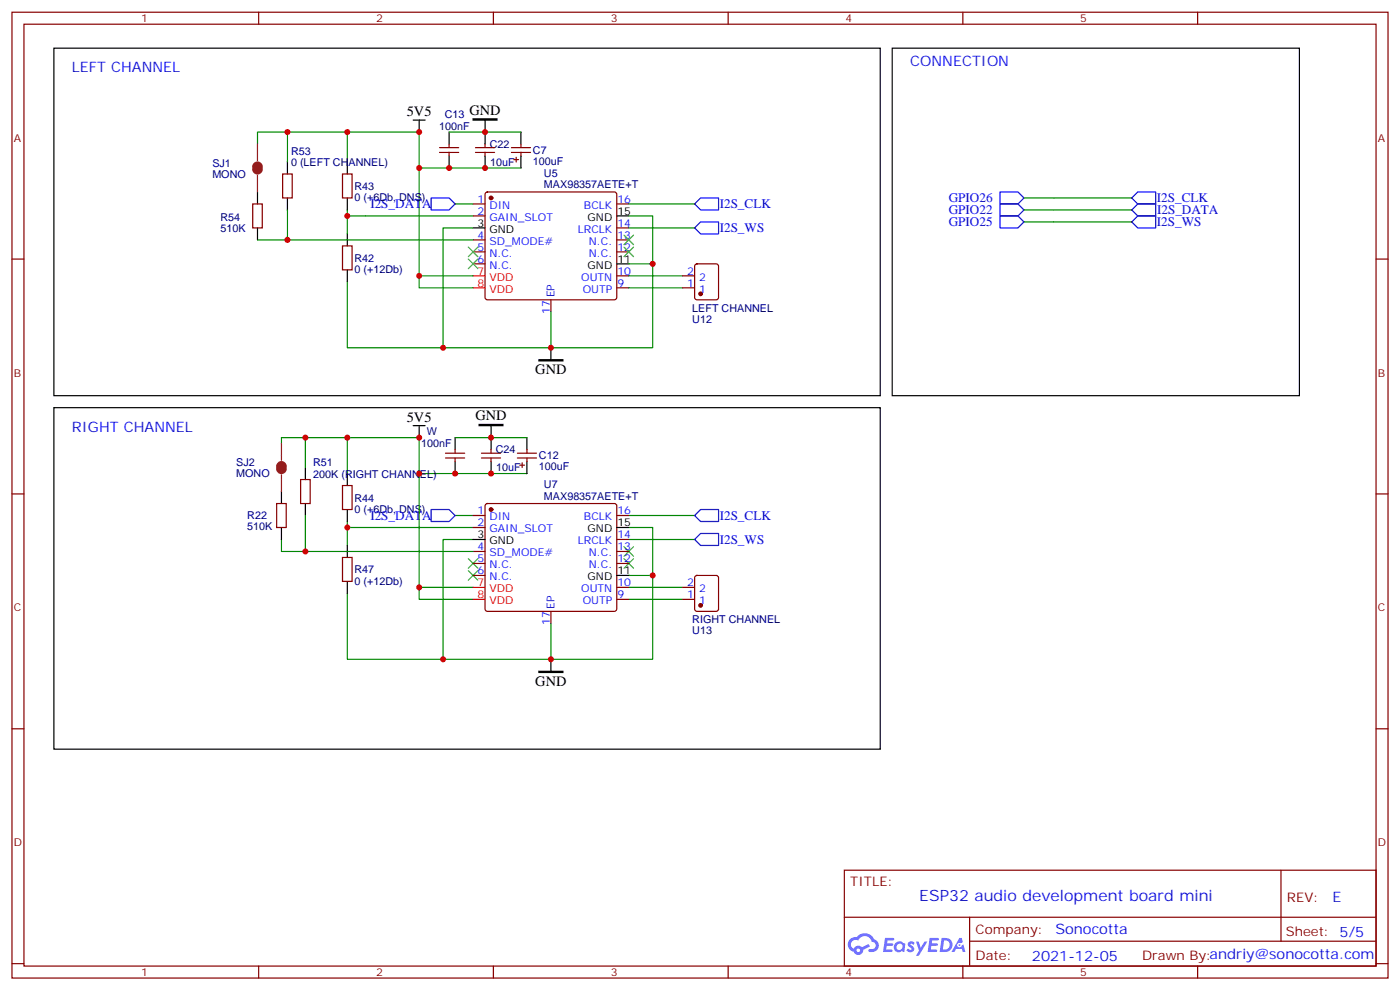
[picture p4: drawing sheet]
<svg xmlns="http://www.w3.org/2000/svg" width="412mm" height="292mm" viewBox="0 0 412 292" stroke-linecap="round" stroke-linejoin="round" font-family="sans-serif">
<g fill="none" stroke="#870000" stroke-width=".35">
<path d="M3.5 3.6h405.4v284.3h-405.4zM7.1 7.1h398.2v277.3h-398.2zM76.2 3.6v3.5M145.3 3.6v3.5M214.5 3.6v3.5M283.6 3.6v3.5M352.8 3.6v3.5M3.5 76.3h3.6M405.3 76.3h3.6M3.5 145.4h3.6M405.3 145.4h3.6M3.5 214.6h3.6"/>
<path d="M405.3 214.6h3.6M248.7 256.2h156.6v28.2h-156.6zM377.3 256.2v20.9M248.7 270h156.5M285.6 277.1h119.6M285.6 270v14.1M3.5 283.7h3.6M76.2 284.4v3.5M145.3 284.4v3.5M214.5 284.4v3.5M283.6 284.4v3.5M352.8 284.4v3.5"/>
<path d="M405.3 283.7h3.6"/>
</g>
<g fill="#5487ff">
<path d="M267.7 277.4a1.22 1.22 0 0 1 1.7 .2l-.4 .6a.47 .47 0 0 0-.3-.4 .47 .47 0 0 0-.5 .2l.1 .2a1.14 1.14 0 0 1 .8 1.8 1.14 1.14 0 0 1-1.9 0l-.2-.2 .5-.6 .7 .4a.29 .29 0 0 0 .3-.2 .29 .29 0 0 0-.2-.3 1.04 1.04 0 0 1-.6-1.7z"/>
<path d="M260.7 276.1h2.4l.3 .2-.2 .5-1.8 .1-.1 .8h1.5l.3 .4-.3 .3h-1.6l-.2 1.1 1.7 .1 .2 .3-.2 .3-2.6 .1z"/>
<path d="M273.8 276.1h2.4l.3 .2-.1 .5-1.8 .1-.2 .8h1.6l.3 .4-.4 .3h-1.6l-.1 1.1 1.7 .1 .2 .3-.2 .3-2.6 .1z"/>
<path d="M282.6 276.1h.7l.3 1.3-.6 .3a.69 .69 0 0 0-1 .3 .69 .69 0 0 0 .4 .9 .69 .69 0 0 0 .9-.6l.5-.2 .6 2.2h-.8l-.2-.9h-1.8l-.5 .9h-.8z"/>
<path d="M269.8 277.2h.8l.6 1.8 1.1-1.8h.9l-2.6 4.2h-.8l.9-1.6z"/>
<path d="M277.4 276.1l-.6 4.2h1.3a2.11 2.11 0 0 0 2.5-2.1 2.11 2.11 0 0 0-2.5-2.1zM278.1 276.8a1.39 1.39 0 0 1 1.7 1.5 1.39 1.39 0 0 1-1.8 1.2h-.3z"/>
<path d="M263.7 277.7a1.54 1.54 0 0 0-.1 2.2 1.54 1.54 0 0 0 2.2 .1l.6 .3 .3-2.3-.2-.3h-.4a1.49 1.49 0 0 0-2.4 0zM264 278.7a.94 .94 0 0 1 1.8 0 .94 .94 0 0 1-1.8 0z"/>
<path d="M250.4 276.5a2.18 2.18 0 0 0 1.1 3.7 1.44 1.44 0 0 0 1.6 .9 1.44 1.44 0 0 0 1.2-1.5l2-1-.5-.7-1.9 1a1.47 1.47 0 0 0-2.4 .4 1.39 1.39 0 0 1-.7-1.9 1.39 1.39 0 0 1 2-.5 2.12 2.12 0 0 1 2.2-1.3 2.12 2.12 0 0 1 1.9 1.7 1.14 1.14 0 0 1 1.1 1.4 1.14 1.14 0 0 1-1.7 .7 .43 .43 0 0 0-.5 .4 .43 .43 0 0 0 .4 .5 1.98 1.98 0 0 0 2.5-1.3 1.98 1.98 0 0 0-1.2-2.5 3.1 3.1 0 0 0-5.3-.7l-.9 .1zM252.3 279.8a.55 .55 0 0 1 1.1 0 .55 .55 0 0 1-1.1 0z"/>
<circle cx="282.6" cy="278.2" r=".26"/>
</g>
<g fill="none" stroke="#870000" stroke-width=".35">
<path d="M83.3 51.2h2.8v7.1h-2.8zM100.9 51.2h2.8v7.1h-2.8zM129.5 44.9h5.6M129.5 43.5h5.6M132.3 42.4v1.1M132.3 44.9v1M140.1 44.9h5.6M140.1 43.5h5.6M142.9 42.4v1.1M142.9 44.9v1M143.1 56.7l.5-.2h37.4l.5 .2 .2 .5v30.4l-.3 .5-.4 .2h-37.4l-.5-.3-.2-.4v-30.4zM150.6 44.9h5.7"/>
<path d="M150.6 43.5h5.7M151.3 47h1.5M152 46.3v1.4M153.5 42.4v1.1M153.5 44.9v1M74.4 60h2.9v7.1h-2.9zM100.9 72.4h2.8v7h-2.8zM139.3 60h3.6M139.3 63.6h3.6M139.3 70.6h3.6M139.3 74.2h3.6M139.3 77.7h3.6"/>
<path d="M181.7 60h3.5M181.7 70.6h3.5M181.7 74.2h3.5M181.7 67.1h3.5M204.8 77.9l.5-.2h5.7l.6 .4 .1 9.5-.5 .6-5.9 .1-.6-.5-.1-9.4zM162.3 88.3v3.5M181.7 84.7h3.5M181.7 81.2h3.5M201.1 84.7h3.5M201.1 81.2h3.5M131.2 134.8h5.7M131.2 133.4h5.7"/>
<path d="M134.1 132.4v1M134.1 134.8v1.1M141.8 134.8h5.7M141.8 133.4h5.7M144.6 132.4v1M144.6 134.8v1.1M152.4 134.8h5.6M152.4 133.4h5.6M153.1 136.9h1.4M153.8 136.2v1.5M155.2 132.4v1M155.2 134.8v1.1"/>
<path d="M81.5 148.2h2.8v7.1h-2.8zM88.5 141.2h2.9v7h-2.9zM100.9 142.9h2.8v7.1h-2.8zM139.3 151.8h3.6M139.3 155.3h3.6M143.1 148.4l.5-.2h37.4l.5 .2 .2 .5v30.4l-.3 .5-.4 .2h-37.4l-.5-.2-.2-.5v-30.4zM181.7 151.8h3.5M181.7 158.8h3.5M100.9 164.1h2.8v7.1h-2.8zM139.3 162.3h3.6M139.3 165.9h3.6M139.3 169.4h3.6"/>
<path d="M162.3 180v3.5M181.7 162.3h3.5M181.7 165.9h3.5M181.7 176.5h3.5M181.7 172.9h3.5M201.1 176.5h3.5M201.1 172.9h3.5M204.8 169.6l.5-.2h5.7l.6 .4 .1 9.5-.5 .6-5.9 .1-.6-.5-.1-9.4z"/>
</g>
<g fill="#870000" stroke="#870000" stroke-width=".35">
<circle cx="144.6" cy="58.3" r=".53"/>
<circle cx="144.6" cy="150" r=".53"/>
<circle cx="206.4" cy="86.5" r=".53"/>
<circle cx="206.4" cy="178.2" r=".53"/>
</g>
<g fill="none" stroke="#000" stroke-width=".35">
<path d="M15.9 14.2h243.4v102.3h-243.4zM262.8 14.2h120v102.3h-120zM121.7 35.3h3.5M123.5 35.3v3.6M132.3 38.9v3.5M142.9 35.3v7.1M153.5 38.9v3.5M75.8 56.5v3.5M84.7 47.7v3.5M84.7 58.3v3.5M102.3 47.7v3.5M102.3 58.3v3.5"/>
<path d="M132.3 45.9v3.6M142.9 45.9v3.6M153.5 45.9v3.6M75.8 67.1v3.5M102.3 68.9v3.5M102.3 79.4v3.6M139.3 67.1h3.6M181.7 77.7h3.5M181.7 63.6h3.5M162.3 102.4v3.5M15.9 120h243.4v100.6h-243.4zM90 137.7v3.5"/>
<path d="M102.3 139.4v3.5M121.7 125.3h3.5M123.5 125.3v3.5M134.1 128.8v3.6M134.1 135.9v3.5M144.6 125.3v7.1M144.6 135.9v3.5M155.2 128.8v3.6M155.2 135.9v3.5M82.9 144.7v3.5M82.9 155.3v3.5M90 148.2v3.6"/>
<path d="M102.3 150v3.5M139.3 158.8h3.6M181.7 155.3h3.5M102.3 160.6v3.5M102.3 171.2v3.5M181.7 169.4h3.5M162.3 194.1v3.5"/>
</g>
<path d="M139.3 81.2h3.6M139.3 84.7h3.6M139.3 172.9h3.6M139.3 176.5h3.6" fill="none" stroke="#f00" stroke-width=".35"/>
<g fill="none" stroke="#008700" stroke-width=".35">
<path d="M84.7 38.9v8.8M102.3 38.9h-26.5v3.5M132.3 38.9h21.2M102.3 47.7v-8.8h21.2v45.8h15.8M123.5 49.5h30M301.6 58.3h31.8M75.8 70.6h63.5M84.7 61.8v8.8M102.3 61.8v1.8M134.1 60h5.2M139.3 67.1h-8.8v35.3h31.8v-10.6M139.3 63.6h-37v5.3"/>
<path d="M185.2 77.7h7.1v24.7h-30M185.2 63.6h7.1v14.1M185.2 60h19.4M185.2 67.1h19.4M301.6 65.3h31.8M301.6 61.8h31.8M102.3 83v19.4h28.2M123.5 81.2h15.8M185.2 81.2h15.9M185.2 84.7h15.9M90 128.8v8.9M102.3 139.4v-10.6h21.2v47.7h15.8"/>
<path d="M102.3 128.8h-19.4v1.8M123.5 139.4h31.7M134.1 128.8h21.1M82.9 158.8v3.5h56.4M90 151.8v10.5M102.3 153.5v1.8M134.1 151.8h5.2M139.3 155.3h-37v5.3M139.3 158.8h-8.8v35.3h31.8v-10.6M185.2 155.3h7.1v14.1M185.2 151.8h19.4M185.2 158.8h19.4"/>
<path d="M102.3 174.7v19.4h28.2M123.5 172.9h15.8M185.2 169.4h7.1v24.7h-30M185.2 176.5h15.9M185.2 172.9h15.9"/>
</g>
<g fill="none" stroke="#3c3" stroke-width=".35">
<path d="M137.9 76.3l2.9 2.8M137.9 72.7l2.9 2.9M140.8 76.3l-2.9 2.8M140.8 72.7l-2.9 2.9M183.8 69.2l2.8 2.8M183.8 72.7l2.8 2.9M186.6 69.2l-2.8 2.8M186.6 72.7l-2.8 2.9M137.9 164.5l2.9 2.8M137.9 168l2.9 2.8M140.8 164.5l-2.9 2.8M140.8 168l-2.9 2.8"/>
<path d="M183.8 164.5l2.8 2.8M183.8 160.9l2.8 2.9M186.6 164.5l-2.8 2.8M186.6 160.9l-2.8 2.9"/>
</g>
<path d="M127 58.3h5.3l1.8 1.7-1.8 1.8h-5.3zM294.6 56.5h5.3l1.7 1.8-1.7 1.7h-5.3zM333.4 58.3l1.7-1.8h5.3v3.5h-5.3zM204.6 60l1.8-1.7h5.3v3.5h-5.3zM204.6 67.1l1.8-1.8h5.3v3.6h-5.3zM294.6 60h5.3l1.7 1.8-1.7 1.8h-5.3zM294.6 63.6h5.3l1.7 1.7-1.7 1.8h-5.3zM333.4 61.8l1.7-1.8h5.3v3.6h-5.3zM333.4 65.3l1.7-1.7h5.3v3.5h-5.3zM127 150h5.3l1.8 1.8-1.8 1.7h-5.3zM204.6 151.8l1.8-1.8h5.3v3.5h-5.3zM206.4 157.1h5.3v3.5h-5.3l-1.8-1.8z" fill="none" stroke="#00f" stroke-width=".35"/>
<path d="M139.3 35h7.1v.3h-7.1zM158.7 105.9h7.1v.4h-7.1zM141.1 125h7.1v.3h-7.1zM158.7 197.6h7.1v.4h-7.1z" fill="#000" stroke="#000" stroke-width=".35"/>
<path d="M75.1 49.1a.71 .71 0 0 1 .7-.7 .71 .71 0 0 1 .8 .7M75.1 49.8a.71 .71 0 0 0 .7 .7 .71 .71 0 0 0 .8-.7M82.2 137.3a.71 .71 0 0 1 .7-.7 .71 .71 0 0 1 .7 .7M82.2 138a.71 .71 0 0 0 .7 .7 .71 .71 0 0 0 .7-.7" fill="none" stroke="#8c2424" stroke-width="1.8"/>
<path d="M75.8 42.4v4.9M75.8 51.6v4.9M82.9 130.6v4.9M82.9 139.8v4.9" fill="none" stroke="#8c2424" stroke-width=".35"/>
<g fill="#c00">
<circle cx="123.5" cy="81.2" r=".88"/>
<circle cx="162.3" cy="102.4" r=".88"/>
<circle cx="192.3" cy="77.7" r=".88"/>
<circle cx="102.3" cy="63.6" r=".88"/>
<circle cx="102.3" cy="155.3" r=".88"/>
<circle cx="192.3" cy="169.4" r=".88"/>
<circle cx="162.3" cy="194.1" r=".88"/>
<circle cx="123.5" cy="172.9" r=".88"/>
<circle cx="123.5" cy="139.4" r=".88"/>
<circle cx="134.1" cy="139.4" r=".88"/>
<circle cx="144.6" cy="128.8" r=".88"/>
<circle cx="123.5" cy="49.5" r=".88"/>
<circle cx="132.3" cy="49.5" r=".88"/>
<circle cx="90" cy="128.8" r=".88"/>
<circle cx="90" cy="162.3" r=".88"/>
<circle cx="144.6" cy="139.4" r=".88"/>
<circle cx="123.5" cy="128.8" r=".88"/>
<circle cx="123.5" cy="38.9" r=".88"/>
<circle cx="142.9" cy="38.9" r=".88"/>
<circle cx="142.9" cy="49.5" r=".88"/>
<circle cx="84.7" cy="70.6" r=".88"/>
<circle cx="84.7" cy="38.9" r=".88"/>
<circle cx="130.5" cy="102.4" r=".88"/>
<circle cx="130.5" cy="194.1" r=".88"/>
<circle cx="102.3" cy="128.8" r=".88"/>
<circle cx="102.3" cy="38.9" r=".88"/>
</g>
<text font-size="4.6" fill="#00f" x="270.8" y="265.2">ESP32 audio development board mini</text>
<g font-size="4.2" fill="#00f">
<text x="21.2" y="21.2">LEFT CHANNEL</text>
<text x="268.1" y="19.5">CONNECTION</text>
<text x="21.2" y="127.1">RIGHT CHANNEL</text>
<text x="392.5" y="265.4">E</text>
<text x="310.9" y="275">Sonocotta</text>
<text x="304" y="282.8">2021-12-05</text>
</g>
<g font-size="4.2">
<text x="119.8" y="34.2">5V5</text>
<text x="138.3" y="33.8">GND</text>
<text x="157.7" y="110.2">GND</text>
<text x="119.8" y="124.1">5V5</text>
<text x="140.1" y="123.8">GND</text>
<text x="157.7" y="202.1">GND</text>
</g>
<g font-size="3.9" fill="#00f">
<text x="279.5" y="59.5">GPIO26</text>
<text x="340.8" y="59.6">I2S_CLK</text>
<text x="109.1" y="61.3">I2S_DATA</text>
<text x="212" y="61.3">I2S_CLK</text>
<text x="279.5" y="63">GPIO22</text>
<text x="340.8" y="63.1">I2S_DATA</text>
<text x="212" y="68.4">I2S_WS</text>
<text x="279.5" y="66.6">GPIO25</text>
<text x="340.8" y="66.6">I2S_WS</text>
<text x="109.1" y="153">I2S_DATA</text>
<text x="212" y="153.1">I2S_CLK</text>
<text x="212" y="160.1">I2S_WS</text>
</g>
<g font-size="3.9" fill="#800">
<text x="250.5" y="260.8">TITLE:</text>
<text x="379.1" y="265.4">REV:</text>
<text x="287.4" y="275">Company:</text>
<text x="378.7" y="275.6">Sheet: 5/5</text>
<text x="287.4" y="282.6">Date:</text>
<text x="336.4" y="282.7">Drawn By:andriy@sonocotta.com</text>
</g>
<g font-size="3.2" fill="#800">
<text x="41.6" y="6.6">1</text>
<text x="110.8" y="6.6">2</text>
<text x="179.9" y="6.6">3</text>
<text x="249.1" y="6.6">4</text>
<text x="318.2" y="6.6">5</text>
<text x="4.1" y="41.7">A</text>
<text x="405.9" y="41.7">A</text>
<text x="4.1" y="110.8">B</text>
<text x="405.9" y="110.8">B</text>
<text x="4.1" y="180">C</text>
<text x="405.9" y="180">C</text>
<text x="4.1" y="249.1">D</text>
<text x="405.9" y="249.1">D</text>
<text x="41.6" y="287.4">1</text>
<text x="110.8" y="287.4">2</text>
<text x="179.9" y="287.4">3</text>
<text x="249.1" y="287.4">4</text>
<text x="318.2" y="287.4">5</text>
</g>
<g font-size="3.2" fill="#000080">
<text x="131" y="34.7">C13</text>
<text x="129.4" y="38.3">100nF</text>
<text x="85.7" y="45.6">R53</text>
<text x="144.3" y="43.6">C22</text>
<text x="157" y="45.3">C7</text>
<text x="62.6" y="52.3">MONO</text>
<text x="62.6" y="49.1">SJ1</text>
<text x="85.7" y="48.9">0 (LEFT CHANNEL)</text>
<text x="144.4" y="48.8">10uF</text>
<text x="157" y="48.5">100uF</text>
<text x="160.2" y="52">U5</text>
<text x="104.4" y="59.2">0 (+6Db, DNS)</text>
<text x="104.4" y="55.9">R43</text>
<text x="160.2" y="55.4">MAX98357AETE+T</text>
<text x="64.9" y="65">R54</text>
<text x="64.9" y="68.3">510K</text>
<text x="104.4" y="77.1">R42</text>
<text x="104.4" y="80.4">0 (+12Db)</text>
<text x="203.9" y="91.8">LEFT CHANNEL</text>
<text x="203.9" y="95">U12</text>
<text x="124.1" y="131.7">100nF</text>
<text x="125.7" y="128.2">W</text>
<text x="69.6" y="137.3">SJ2</text>
<text x="92.2" y="137.1">R51</text>
<text x="146.1" y="133.5">C24</text>
<text x="158.7" y="135.3">C12</text>
<text x="69.6" y="140.5">MONO</text>
<text x="92.3" y="140.6">200K (RIGHT CHANNEL)</text>
<text x="146.2" y="138.8">10uF</text>
<text x="158.7" y="138.5">100uF</text>
<text x="160.2" y="143.7">U7</text>
<text x="104.4" y="147.7">R44</text>
<text x="160.2" y="147.1">MAX98357AETE+T</text>
<text x="72.8" y="152.9">R22</text>
<text x="104.4" y="150.9">0 (+6Db, DNS)</text>
<text x="72.8" y="156.2">510K</text>
<text x="104.4" y="172.1">0 (+12Db)</text>
<text x="104.4" y="168.8">R47</text>
<text x="203.9" y="183.5">RIGHT CHANNEL</text>
<text x="203.9" y="186.8">U13</text>
</g>
<g font-size="3.2" fill="#00f">
<text x="140.7" y="59.7">1</text>
<text x="181.9" y="59.7">16</text>
<text x="140.7" y="63.2">2</text>
<text x="144.2" y="61.5">DIN</text>
<text x="144.2" y="65">GAIN_SLOT</text>
<text x="172" y="61.5">BCLK</text>
<text x="140.7" y="70.3">4</text>
<text x="170.2" y="68.5">LRCLK</text>
<text x="181.9" y="70.3">13</text>
<text x="181.9" y="66.7">14</text>
<text x="140.7" y="73.8">5</text>
<text x="140.7" y="77.3">6</text>
<text x="144.2" y="72">SD_MODE#</text>
<text x="144.2" y="75.6">N.C.</text>
<text x="173.5" y="75.6">N.C.</text>
<text x="173.5" y="72">N.C.</text>
<text x="181.9" y="73.8">12</text>
<text x="144.2" y="79.1">N.C.</text>
<text x="171.2" y="82.6">OUTN</text>
<text x="181.9" y="80.9">10</text>
<text x="202.4" y="80.9">2</text>
<text x="205.9" y="82.6">2</text>
<text x="163.3" y="87.6" transform="rotate(-90 163.3 87.6)">EP</text>
<text x="171.7" y="86.1">OUTP</text>
<text x="181.9" y="84.4">9</text>
<text x="202.4" y="84.4">1</text>
<text x="205.9" y="86.1">1</text>
<text x="161.9" y="92.3" transform="rotate(-90 161.9 92.3)">17</text>
<text x="140.7" y="151.4">1</text>
<text x="140.7" y="154.9">2</text>
<text x="144.2" y="153.2">DIN</text>
<text x="172" y="153.2">BCLK</text>
<text x="181.9" y="151.4">16</text>
<text x="140.7" y="162">4</text>
<text x="144.2" y="156.7">GAIN_SLOT</text>
<text x="170.2" y="160.2">LRCLK</text>
<text x="181.9" y="162">13</text>
<text x="181.9" y="158.5">14</text>
<text x="140.7" y="165.5">5</text>
<text x="144.2" y="163.8">SD_MODE#</text>
<text x="144.2" y="167.3">N.C.</text>
<text x="173.5" y="167.3">N.C.</text>
<text x="173.5" y="163.8">N.C.</text>
<text x="181.9" y="165.5">12</text>
<text x="140.7" y="169.1">6</text>
<text x="144.2" y="170.8">N.C.</text>
<text x="181.9" y="172.6">10</text>
<text x="202.4" y="172.6">2</text>
<text x="163.3" y="179.3" transform="rotate(-90 163.3 179.3)">EP</text>
<text x="171.2" y="174.3">OUTN</text>
<text x="171.7" y="177.9">OUTP</text>
<text x="181.9" y="176.1">9</text>
<text x="202.4" y="176.1">1</text>
<text x="205.9" y="177.9">1</text>
<text x="205.9" y="174.3">2</text>
<text x="161.9" y="184" transform="rotate(-90 161.9 184)">17</text>
</g>
<g font-size="3.2">
<text x="173.1" y="65">GND</text>
<text x="181.9" y="63.2">15</text>
<text x="140.7" y="66.7">3</text>
<text x="144.2" y="68.5">GND</text>
<text x="181.9" y="77.3">11</text>
<text x="173.1" y="79.1">GND</text>
<text x="181.9" y="154.9">15</text>
<text x="140.7" y="158.5">3</text>
<text x="144.2" y="160.2">GND</text>
<text x="173.1" y="156.7">GND</text>
<text x="173.1" y="170.8">GND</text>
<text x="181.9" y="169.1">11</text>
</g>
<g font-size="3.2" fill="#f00">
<text x="140.7" y="80.9">7</text>
<text x="144.2" y="82.6">VDD</text>
<text x="140.7" y="84.4">8</text>
<text x="144.2" y="86.1">VDD</text>
<text x="140.7" y="172.6">7</text>
<text x="140.7" y="176.1">8</text>
<text x="144.2" y="174.3">VDD</text>
<text x="144.2" y="177.9">VDD</text>
</g>
</svg>
